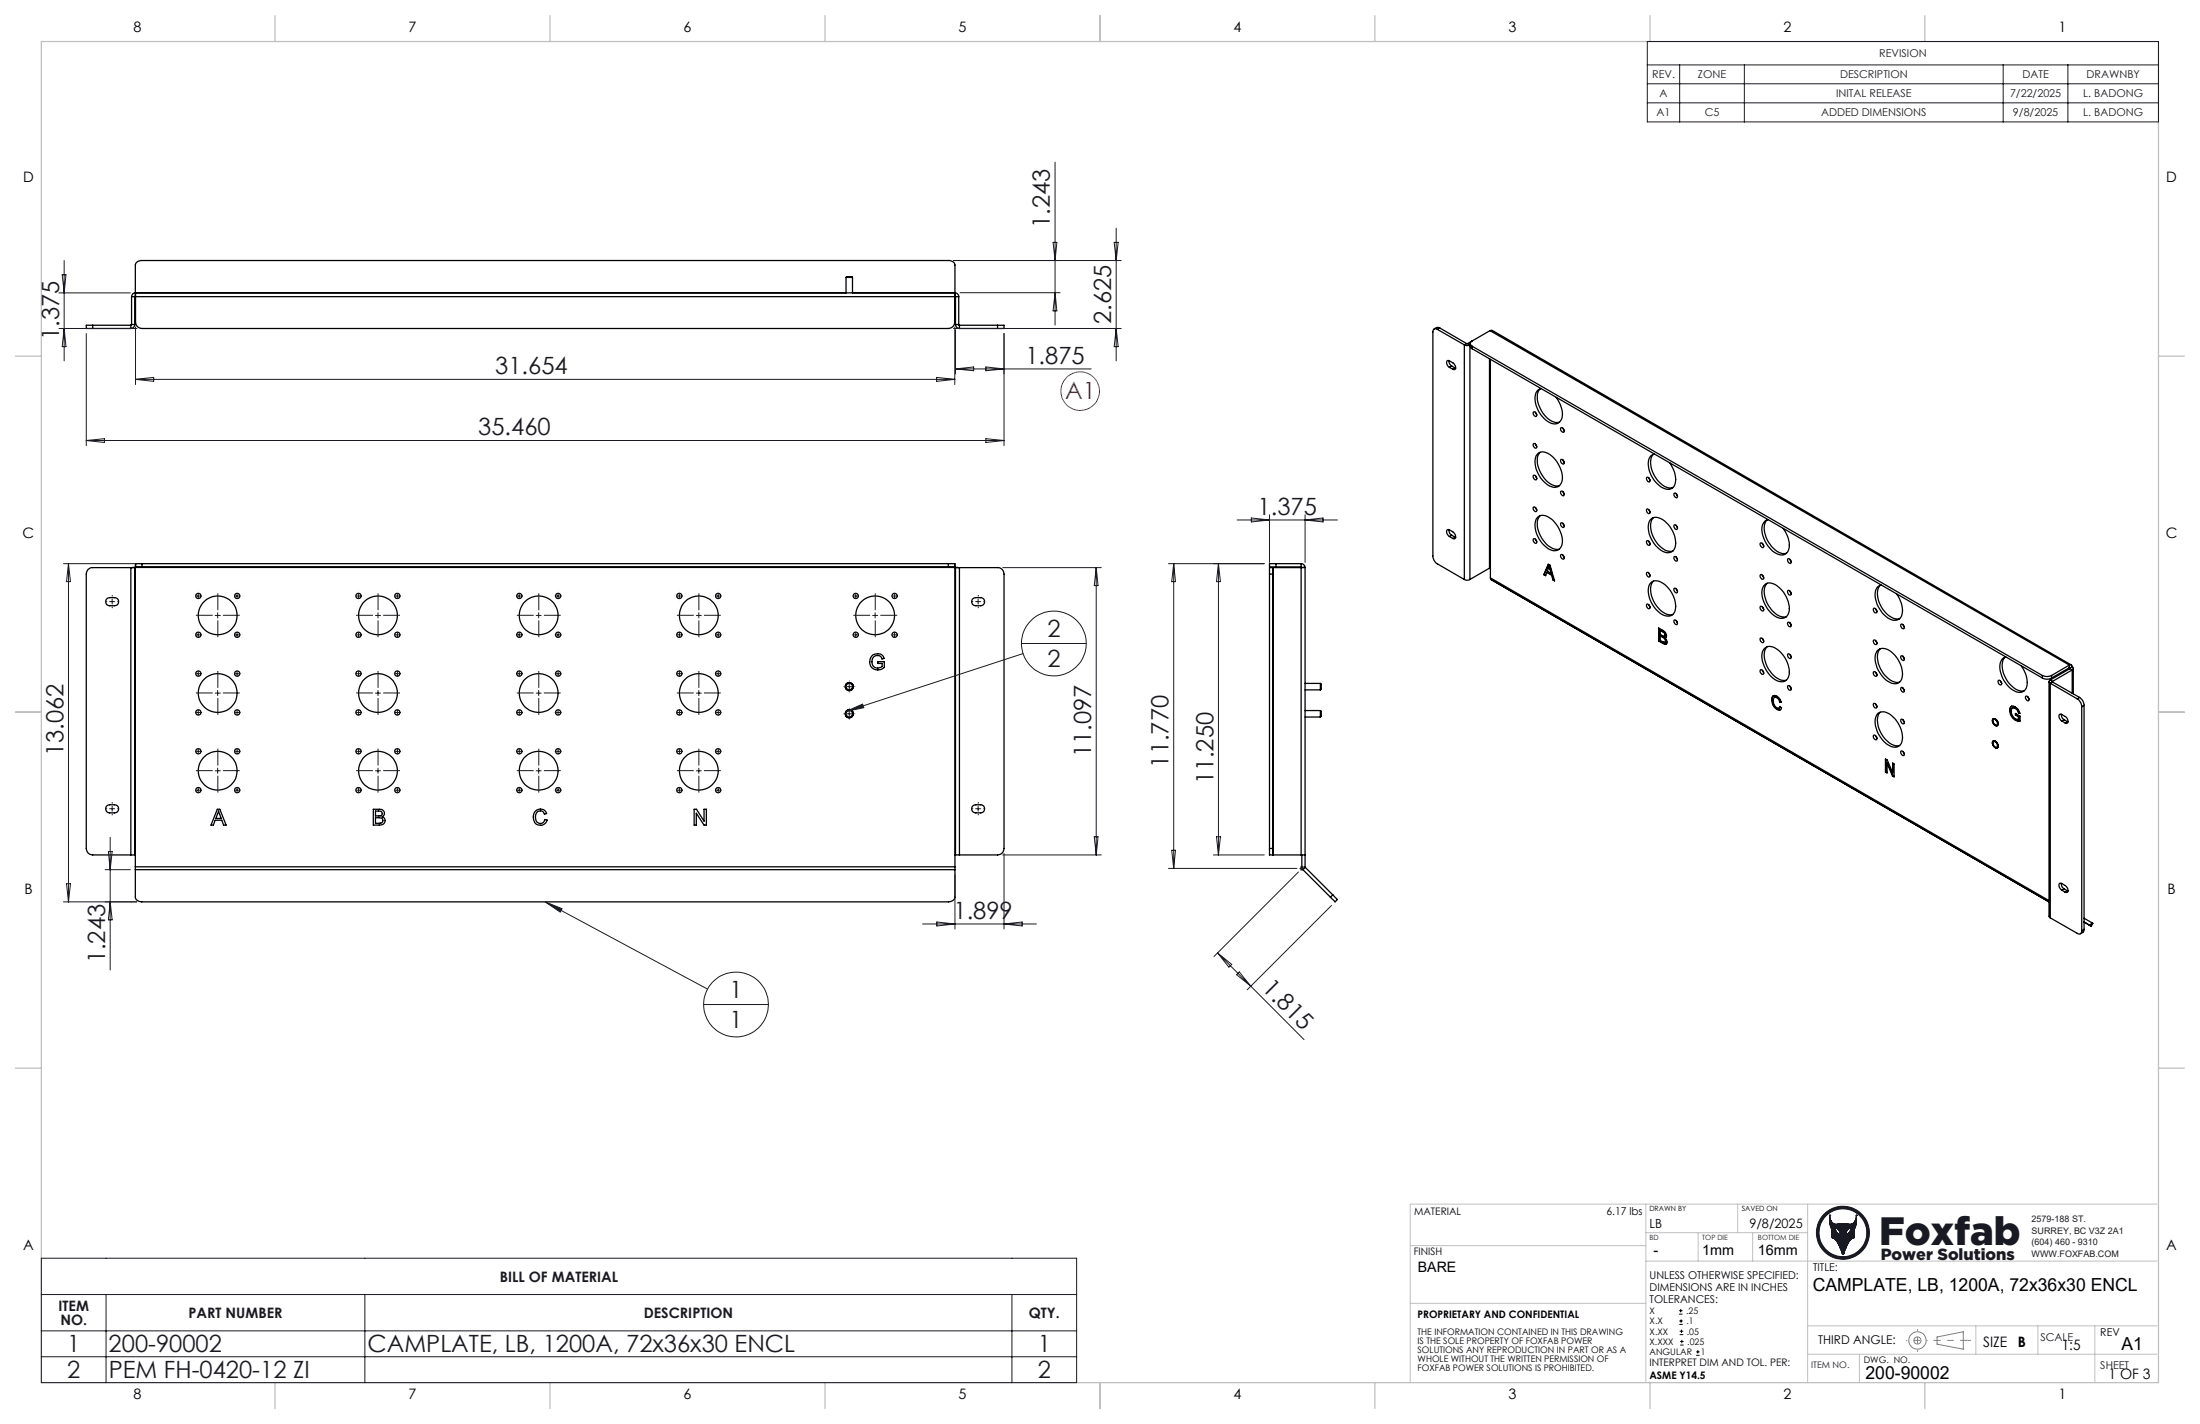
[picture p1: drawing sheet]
<svg xmlns="http://www.w3.org/2000/svg" width="432mm" height="279mm" viewBox="0 0 432 279" stroke-linecap="round" stroke-linejoin="round" font-family="sans-serif">
<g fill="none" stroke="#000" stroke-width=".25">
<path d="M25.8 58.2h.7M25.8 58.2v5.5M26.5 58.2l.1-.1v-6.1a1.14 1.14 0 0 1 1.2-.9h158.4a1.14 1.14 0 0 1 1.2 .9v6.1l.1 .1M26.5 58.2v5.5M26.6 57.5v.7M26.6 57.5a.72 .72 0 0 0-.8 .7M26.6 57.5h160.8M26.6 57.4h139.5M26.6 58.2v5a1.26 1.26 0 0 0 1.3 1.3h158.2a1.26 1.26 0 0 0 1.3-1.3v-5M26.6 58.2h160.8M166.1 54.4l.1-.1h1l.1 .1M166.1 54.4h1.2"/>
<path d="M166.1 54.4v3.1M167.3 54.4v3.1M167.3 57.4h20.1M187.4 57.5v.7M187.4 57.5a.72 .72 0 0 1 .8 .7M187.5 58.2v5.5M187.5 58.2h.7M188.2 58.2v5.5M18.2 63.8h-1.3v.7h1.3M18.2 64.5h7.5M18.2 63.8v.7M18.2 63.8h7.5"/>
<path d="M25.7 63.8v.7M25.8 63.7l-.1 .1M25.8 63.7h.7M26.5 63.7a.78 .78 0 0 1-.8 .8M187.5 63.7a.78 .78 0 0 0 .8 .8M187.5 63.7h.7M188.2 63.7l.1 .1M188.3 63.8v.7M188.3 64.5h7.5M188.3 63.8h7.5M195.8 63.8h1.3v.7h-1.3M195.8 63.8v.7"/>
<path d="M282.1 64.6a.53 .53 0 0 0-.6 0 .53 .53 0 0 0-.3 .5v44a1.91 1.91 0 0 0 .9 1.5l5.3 3.1M282.1 64.6l5.3 3.1M282.6 64.3l-.5-.1-.6 .4M282.6 64.3l-.5 .3M282.6 64.3l5.3 3.1M284.4 70.7l.2 .8 .3 .3M284.5 72.1a.84 .84 0 0 1-.3-1.4l.3 .1a1.66 1.66 0 0 1 1.2 1.3l-.1 .4h-.4M284.5 72.1l.7 .4M284.9 71.8l-.4 .3M284.9 71.8l.7 .4M285.6 72.2l-.4 .3M285.6 72.2h.1"/>
<path d="M287.4 67.7l.4 .1 .7-.1M287.4 67.7v46M287.9 67.4h.1M287.9 67.4l-.5 .3M288 67.4l.5 .3M288.5 67.7v46M288.6 67.4v.7l.4 .3M288.6 67.6l-.1 .1M289 66.9a.55 .55 0 0 0-.4 .5 .55 .55 0 0 0 .4 .5M289 67.9l111.9 64.6M289 67.9v.5M289 68.4l111.9 64.6"/>
<path d="M292.3 70.4v41.1M292.5 64.9l.3-.1 113.8 65.7M292.5 64.9l113.7 65.6M292.5 64.9l-4.5 2.5M292.5 70.5v42.9M302.3 76.3a3.4 3.4 0 0 0 0 3.9 4.3 4.3 0 0 0 3.3 2.7l.5-.1M302.5 76.2a1.83 1.83 0 0 0-1.2 2.4 5.4 5.4 0 0 0 3.6 4.5 1.6 1.6 0 0 0 1.8-1.9 6.2 6.2 0 0 0-1.3-3.2M300.9 80.9a.5 .5 0 0 1 .6 .2 .5 .5 0 0 1-.1 .6l-.4-.3zM300.9 87.1a.5 .5 0 0 1 .6 .2 .5 .5 0 0 1 0 .6l-.4-.1-.2-.3zM300.9 99.6a.5 .5 0 0 1 .6 .2 .5 .5 0 0 1-.1 .6l-.5-.5zM301 93.2a.54 .54 0 0 1 .5 .4 .54 .54 0 0 1-.1 .6l-.3-.2-.2-.3zM301.4 80.9l.2 .5"/>
<path d="M301.4 87.1l.2 .5M301.4 93.3l.2 .5M301.4 99.6l.2 .4M301.9 89a2.07 2.07 0 0 1 2.6 .4 5.7 5.7 0 0 1 2.1 5.1 1.66 1.66 0 0 1-2.8 .6 5.4 5.4 0 0 1-2.3-5.6zM302.3 88.7a3.5 3.5 0 0 0 0 3.9 4.3 4.3 0 0 0 3.3 2.8l.5-.1M306.3 96.4a.5 .5 0 0 1 .6 .3 .5 .5 0 0 1-.1 .6l-.4-.4zM306.3 84a.5 .5 0 0 1 .6 .2 .5 .5 0 0 1-.1 .6l-.4-.3zM306.4 90.1a.54 .54 0 0 1 .5 .3 .54 .54 0 0 1-.1 .7l-.4-.4-.1-.3zM306.7 84l.3 .5M306.7 90.2l.3 .5M306.7 96.4l.3 .5M323.2 93.7a.49 .49 0 0 1 .6 .3 .49 .49 0 0 1-.2 .6l-.3-.4z"/>
<path d="M323.3 99.9a.58 .58 0 0 1 .4 .9 .58 .58 0 0 1-.4-.9zM323.6 93.7l.2 .5M323.6 100l.2 .4M324.5 89.1a3.4 3.4 0 0 0 .1 3.9 4.4 4.4 0 0 0 3.3 2.7h.4M324.7 89.1a1.82 1.82 0 0 0-1.2 2.3 5.1 5.1 0 0 0 3.9 4.6 1.63 1.63 0 0 0 1.5-1.9 5.9 5.9 0 0 0-1.2-3.3M328.5 96.8a.5 .5 0 0 1 .6 .3 .5 .5 0 0 1-.1 .6l-.4-.3zM329 96.8l.2 .5M20.9 117.6l.4-.3h1.2a.79 .79 0 0 1 .8 .8 .79 .79 0 0 1-.8 .8h-1a.79 .79 0 0 1-.7-.5 .79 .79 0 0 1 .1-.8zM25.7 111.4h-7.5a1.21 1.21 0 0 0-1.3 1.2v53.9a1.26 1.26 0 0 0 1.3 1.2h7.5M25.7 111.4h.8M25.7 111.4v56.3M26.5 111.4v56.3"/>
<path d="M26.6 111.3l-.8 .1M26.6 111.3l-.1 .1M26.6 111.3h160.8M26.6 111.3v58.8M26.6 111.2h1.3M26.6 110.6h1.3M26.6 110.6v.7M26.6 111.2v.1M26.6 110.6v.6M27.9 110.6v.6M27.9 111.2h158.2M27.9 110.6h158.2"/>
<path d="M186.1 111.2h1.3M186.1 110.6h1.3M186.1 110.6v.6M187.4 110.6v.7M187.4 111.2v.1M187.4 110.6v.6M187.4 111.3l.8 .1M187.4 111.3l.1 .1M187.4 111.3v58.8M187.5 111.4h.8M187.5 111.4v56.3M188.3 111.4h7.5a1.21 1.21 0 0 1 1.3 1.2v53.9a1.26 1.26 0 0 1-1.3 1.2h-7.5"/>
<path d="M188.3 111.4v56.3M190.9 117.6l.4-.3h1.2a.79 .79 0 0 1 .8 .8 .79 .79 0 0 1-.8 .8h-1a.79 .79 0 0 1-.7-.5 .79 .79 0 0 1 .1-.8zM249.2 112.6h.6M249.2 112.6v53.9M249.8 111.4v1.2M249.8 111.4h-.6v1.2M249.8 111.4h.1M249.8 112.6v53.9M249.9 111.4h5.5M249.9 111.4v56.3M250.4 110.6h-1.2v.6h1.2M250.4 111.2h5"/>
<path d="M250.4 110.6h5M250.4 110.6v.6M255.4 111.2l.8 .1M255.4 110.6a.78 .78 0 0 1 .8 .7M255.4 110.6v.6M255.4 111.4v56.3M256.2 111.3l-.8 .1M256.2 111.3v58.9M284.4 103.9l.2 .8 .3 .3M284.5 105.3a.87 .87 0 0 1-.3-1.4l1 .5a.88 .88 0 0 1 .3 1.3h-.3M284.5 105.3l.7 .4M284.9 105l-.4 .3"/>
<path d="M284.9 105l.7 .4M285.6 105.4l-.4 .3M285.6 105.4h.1M287.4 113.7l.4 .1 .7-.1M292.3 111.5h.2M292.3 111.5l-3.8 2.2M292.5 113.4l.2 .3M292.5 113.4l109.7 63.3M292.7 113.7l5.4 3.1M292.7 113.7l109.5 63.3M301 105.7a.54 .54 0 0 1 .5 .3 .54 .54 0 0 1-.1 .6l-.3-.1-.2-.4zM301.4 105.8l.2 .4"/>
<path d="M301.7 101.6a1.72 1.72 0 0 1 2.4 0 5.7 5.7 0 0 1 2.5 5.3 1.66 1.66 0 0 1-2.8 .7 5.4 5.4 0 0 1-2.3-5.7zM302.3 101.2a3.5 3.5 0 0 0 0 3.9 4 4 0 0 0 3.7 2.7l.1-.1M303 112.7l.9-2 .3 .2 .9 3.1-.3-.2M303.1 112.7l.3 .2M303.1 112.7h-.1M303.6 112.3l.9 .6M303.6 112.3l-.2 .7-.4-.3M303.6 112.3h.1l1 .5M304 110.8l-.9 1.9M304.1 111.1h.1l.1 .6M304.1 111.1l.1 .6M304.1 111.1l-.4 1 .7 .4"/>
<path d="M304.2 111.7l.2 .8M304.3 111.7l.3 .7-.2 .1M304.3 111.7h-.1M304.5 112.9l.3 .9M304.7 112.8l.2 .9M304.7 112.8l-.2 .1M304.9 113.7l.2 .1M304.9 113.7l-.1 .1M306.4 102.6a.53 .53 0 0 1 .5 .3 .53 .53 0 0 1-.1 .6l-.4-.3-.1-.4zM306.4 108.8a.54 .54 0 0 1 .5 .3 .54 .54 0 0 1-.1 .6l-.4-.3-.1-.4zM306.7 102.7l.3 .4M306.7 108.9l.3 .5"/>
<path d="M323.3 106.1a.62 .62 0 0 1 .4 .9 .62 .62 0 0 1-.4-.9zM323.3 118.5a.58 .58 0 0 1 .4 .9 .58 .58 0 0 1-.4-.9zM323.3 112.3a.53 .53 0 0 1 .5 .3 .53 .53 0 0 1-.2 .6l-.3-.3-.2-.4zM323.6 106.2l.2 .4M323.6 112.4l.2 .5M323.6 118.6l.2 .5M324.1 101.8a2.24 2.24 0 0 1 3 .8 5 5 0 0 1 1.6 5 1.68 1.68 0 0 1-2.7 .4 5.4 5.4 0 0 1-2.3-5.7zM324.1 114.3a2.12 2.12 0 0 1 2.6 .4 5.3 5.3 0 0 1 2 5.4 1.68 1.68 0 0 1-2.7 .3 5.4 5.4 0 0 1-2.3-5.6zM324.5 101.6a3.5 3.5 0 0 0 .1 3.9 4.4 4.4 0 0 0 3.3 2.7l.4-.1M324.5 114a3.5 3.5 0 0 0 .1 3.9 4.4 4.4 0 0 0 3.3 2.8l.4-.1M328.5 103.1a.5 .5 0 0 1 .7 .1 .5 .5 0 0 1-.1 .7l-.3-.1zM328.5 115.5a.5 .5 0 0 1 .6 .2 .5 .5 0 0 1-.1 .6l-.5-.4z"/>
<path d="M328.5 109.3a.48 .48 0 0 1 .6 .2 .48 .48 0 0 1-.1 .6l-.2-.1zM329 103.1l.2 .4M329 109.3l.2 .4M329 115.5l.2 .5M345.5 106.6a.48 .48 0 0 1 .6 .2 .48 .48 0 0 1-.2 .7l-.4-.4zM345.5 119a.62 .62 0 0 1 .6 .9 .62 .62 0 0 1-.6-.9zM345.5 112.7a.52 .52 0 0 1 .6 .4 .52 .52 0 0 1-.2 .6l-.4-.4-.1-.3zM345.9 106.6l.2 .5M345.9 112.9l.2 .4M345.9 119.1l.2 .4M346.2 114.9a1.72 1.72 0 0 1 2.5 0 5.6 5.6 0 0 1 2.4 5.3 1.62 1.62 0 0 1-2.8 .7 5.8 5.8 0 0 1-2.4-5.4zM346.9 102a3 3 0 0 0-.3 3.4 4.8 4.8 0 0 0 3.6 3.2l.4-.1"/>
<path d="M346.9 114.4a3.1 3.1 0 0 0-.3 3.5 4.8 4.8 0 0 0 3.6 3.2l.4-.1M347 102a2.07 2.07 0 0 0-1.1 2.7 5.5 5.5 0 0 0 3.5 4.2 1.57 1.57 0 0 0 1.8-1.9 5.9 5.9 0 0 0-1.2-3.3M350.9 115.9a.6 .6 0 0 1 .6 .8 .58 .58 0 0 1-.6-.8zM350.9 109.6a.52 .52 0 0 1 .6 .4 .52 .52 0 0 1-.2 .6l-.4-.4-.1-.3zM351.3 109.7l.2 .5M351.3 116l.2 .4M367.8 119.3a.6 .6 0 0 1 .5 .9 .58 .58 0 0 1-.5-.9zM368.1 119.5l.3 .4M369 114.8a3.5 3.5 0 0 0 .1 3.9 4.4 4.4 0 0 0 3.3 2.8l.5-.1M369.2 114.8a2.05 2.05 0 0 0-1.1 2.8 5.3 5.3 0 0 0 3.5 4.1 1.57 1.57 0 0 0 1.8-1.9 5.9 5.9 0 0 0-1.2-3.3M171.1 128.8a1.47 1.47 0 0 1 2.4 .4l-.4 .1a1.06 1.06 0 0 0-1.4-.6 1.06 1.06 0 0 0-.5 1.4 1.17 1.17 0 0 0 1.9 .7v-.6h-.8v-.4h1.3v1.2a1.66 1.66 0 0 1-2.4 .1 1.66 1.66 0 0 1-.1-2.3zM256.2 139.4h3"/>
<path d="M256.2 135.4h3M256.2 134.1h3M259.2 139.4v1.3M259.2 139.4l.1 .2v.9l-.1 .2M259.2 134.1l.1 .1v1l-.1 .2M259.2 134.1v1.3M325.5 125.8l.9 .5M325.6 123.3v2.4M325.6 125.7l.9 .5M325.6 125.7l-.1 .1M325.9 123.7v.8l.7 .3h.1l.1-.2M325.9 124.8v.9l.8 .4 .2-.3"/>
<path d="M325.9 123.7l.5 .2M325.9 124.8l.1-.1 .5 .3M325.9 123.7l.4 .2M325.9 124.8l.5 .3M326.3 123.9l.3 .3 .2 .4M326.4 125.1l.3 .2 .2 .5M326.4 123.9l.3 .2 .2 .5M326.4 123.9h-.1M326.5 125l.3 .3 .2 .4M326.5 125l-.1 .1M326.5 126.2l.6 .1M326.5 126.2l-.1 .1"/>
<path d="M326.8 125.1l.3 .5 .1 .6-.3 .2-.5-.1M326.8 125.1l.3-.1-.1-.6a2.16 2.16 0 0 0-1.5-1.2v2.6M326.8 124.8h-.1M326.9 124.6l-.1 .2M326.9 124.6h-.1M327 125.7l-.3 .3M327 125.7l-.1 .1M327 125l-.2 .1M328.5 121.7a.48 .48 0 0 1 .6 .2 .48 .48 0 0 1-.1 .7l-.2-.2zM329 121.7l.2 .5M345.5 131.4a.6 .6 0 0 1 .6 .9 .58 .58 0 0 1-.6-.9zM345.5 125.2a.52 .52 0 0 1 .6 .3 .52 .52 0 0 1-.2 .6l-.4-.3-.1-.4z"/>
<path d="M345.9 125.3l.2 .4M345.9 131.5l.2 .4M346.2 127.4a1.72 1.72 0 0 1 2.5-.1 5.6 5.6 0 0 1 2.4 5.3 1.62 1.62 0 0 1-2.8 .7 5.8 5.8 0 0 1-2.4-5.3zM346.9 126.9a3 3 0 0 0-.3 3.4 4.7 4.7 0 0 0 3.6 3.2h.4M347.7 137.3a.64 .64 0 0 1 .3-.7 .64 .64 0 0 1 .8 0 1.77 1.77 0 0 1 .8 1.2l-.3-.1M347.7 137.3a2.2 2.2 0 0 0 1.1 1.9M347.8 137.2a2.31 2.31 0 0 0 1.1 1.9M347.8 137.2l-.1 .1M348.1 136.5l-.3 .7M348.3 136.8l.3-.1 .3 .1M348.8 136.9l-.5-.1a1.4 1.4 0 0 0 .8 2.2l.3-.4 .3 .3a.53 .53 0 0 1-.4 .4 .53 .53 0 0 1-.5-.1M348.8 136.9l.4 .4 .1 .4"/>
<path d="M348.9 139.1l.6 .1M348.9 136.8l.3 .3 .2 .6M348.9 136.8l-.1 .1M348.9 139.1l-.1 .1M349.4 137.7h.2M349.4 137.7h-.1M349.4 138.7l-.3 .3M350.9 128.3a.52 .52 0 0 1 .6 .3 .52 .52 0 0 1-.2 .6l-.4-.3-.1-.3zM350.9 122.1a.58 .58 0 0 1 .6 .9 .6 .6 0 0 1-.6-.9zM350.9 134.5a.62 .62 0 0 1 .6 .9 .62 .62 0 0 1-.6-.9zM351.3 122.2l.2 .4M351.3 128.4l.2 .4"/>
<path d="M351.3 134.6l.2 .4M367.8 131.8a.52 .52 0 0 1 .5 .3 .52 .52 0 0 1-.1 .6l-.4-.3-.1-.4zM367.8 125.6a.58 .58 0 0 1 .5 .9 .6 .6 0 0 1-.5-.9zM367.8 138a.62 .62 0 0 1 .5 .9 .62 .62 0 0 1-.5-.9zM368.1 125.7l.3 .4M368.1 131.9l.3 .4M368.1 138.1l.3 .4M368.6 127.5a2.27 2.27 0 0 1 3 .8 5.1 5.1 0 0 1 1.6 5.1 1.65 1.65 0 0 1-2.7 .3 5.6 5.6 0 0 1-2.4-5.4zM368.6 139.9a2.24 2.24 0 0 1 3 .8 5.1 5.1 0 0 1 1.6 5.1 1.65 1.65 0 0 1-2.7 .3 5.6 5.6 0 0 1-2.4-5.3zM369 127.3a3.5 3.5 0 0 0 .1 3.9 4.3 4.3 0 0 0 3.6 2.7l.2-.1M369 139.7a3.4 3.4 0 0 0 .1 3.9 4.4 4.4 0 0 0 3.3 2.7h.5M373.1 128.8a.5 .5 0 0 1 .6 .2 .5 .5 0 0 1-.1 .6l-.4-.3z"/>
<path d="M373.1 135a.5 .5 0 0 1 .6 .2 .5 .5 0 0 1 0 .6l-.4-.2-.2-.3zM373.1 122.6a.52 .52 0 0 1 .6 .1 .52 .52 0 0 1 0 .7l-.4-.2zM373.5 122.6l.3 .4M373.5 128.8l.3 .4M373.5 135l.3 .4M392.3 133.5a.53 .53 0 0 1 .5 .3 .53 .53 0 0 1-.2 .6l-.3-.3-.2-.4zM392.6 133.6l.3 .4M393.5 129a3.4 3.4 0 0 0 .1 3.9 4.6 4.6 0 0 0 3.3 2.7l.4-.1M393.7 128.9a2.12 2.12 0 0 0-1.1 2.8 5.4 5.4 0 0 0 3.5 4.1 1.57 1.57 0 0 0 1.8-1.9 5.9 5.9 0 0 0-1.2-3.3M394.4 139.4a.69 .69 0 0 1 .8-.9 1.92 1.92 0 0 1 1.3 1.5l-.3-.1M394.4 139.4a2.38 2.38 0 0 0 1.2 1.9M394.5 139.3a2.33 2.33 0 0 0 1.2 2"/>
<path d="M394.5 139.3l-.1 .1M394.9 138.5l-.3 .5-.1 .3M395 138.9l.2-.1 .4 .1M395.5 139a.5 .5 0 0 0-.6 0 .5 .5 0 0 0-.1 .6 1.44 1.44 0 0 0 1.4 1.5M395.5 139l.5 .4 .2 .5M395.6 138.9l.4 .3 .3 .6M395.6 138.9l-.1 .1M396.3 139.8l.1 .1M396.3 139.8l-.1 .1M397.5 136.7a.5 .5 0 0 1 .6 .2 .5 .5 0 0 1-.1 .6l-.5-.5zM398 136.7l.3 .4M400.9 132.5a2.02 2.02 0 0 0 1.8 0"/>
<path d="M400.9 133a1.76 1.76 0 0 0 1.8 0M400.9 132.5v.5M402.2 133.7v46.1l.2 .3M402.4 133.4a.33 .33 0 0 0-.2 .3 .33 .33 0 0 0 .2 .4M402.4 134.1v46M402.4 134.1l5.3 3M402.4 133.4l.4 .3M402.7 132.5v.5M402.8 133.7v.1M402.8 133.8l-.4 .3M402.8 133.8l5.4 3M406.2 130.5h.3l.2 .3"/>
<path d="M406.2 131l.1 .1M406.2 130.5l-3.5 2M406.2 130.5v.5M406.2 131l-3.5 2M406.3 131.1v.1M406.3 131.2l-3.9 2.2M406.3 131.2l.4 .2M406.7 130.8l.2 .3-.2 .3M406.7 131.4l-3.9 2.3M406.7 130.8l-.4 .3M406.7 131.4v4.6M406.9 131.1v5"/>
<path d="M407.7 137.1a1.91 1.91 0 0 1 .9 1.6M408.2 136.8a1.91 1.91 0 0 1 .8 1.6M408.2 136.8l-.5 .3M408.6 138.7v43.9M409 138.4l-.4 .3M409 138.4v44M20.9 158.2l.4-.3h1.2a.79 .79 0 0 1 .8 .8 .79 .79 0 0 1-.8 .8h-1a.79 .79 0 0 1-.7-.4 .79 .79 0 0 1 .1-.9zM42.7 158.8h.4l1.3 3.1h-.5l-.4-1h-1.3l-.3 1h-.5zM42.9 159.1l.5 1.5h-1zM73.3 158.8h1.1a.8 .8 0 0 1 1 .5 .8 .8 0 0 1-.4 1 .86 .86 0 0 1 .6 1.1 .86 .86 0 0 1-1.2 .5h-1.1zM73.7 159.1h.6a.51 .51 0 0 1 .7 .5 .51 .51 0 0 1-.6 .5h-.7zM105 159.2a1.33 1.33 0 0 1 2.3 .4l-.4 .1a.93 .93 0 0 0-1.2-.6 .93 .93 0 0 0-.6 1.2 .95 .95 0 0 0 .6 1.2 .95 .95 0 0 0 1.2-.7l.5 .1a1.43 1.43 0 0 1-1.9 .9 1.43 1.43 0 0 1-.8-1.9z"/>
<path d="M136.2 158.8h.5l1.5 2.3v-2.3h.4v3.1h-.4l-1.5-2.3v2.3h-.5zM190.9 158.2l.4-.3h1.2a.79 .79 0 0 1 .8 .8 .79 .79 0 0 1-.8 .8h-1a.79 .79 0 0 1-.7-.4 .79 .79 0 0 1 .1-.9zM256.2 140.7h3M367.8 144.3a.52 .52 0 0 1 .5 .3 .52 .52 0 0 1-.1 .6l-.4-.3-.1-.4zM368.1 144.3l.3 .5M370.1 151.5v-2.6l.3 .2 1.1 2.5M370.2 149v2.4M370.2 151.4l.2 .1M370.2 151.4l-.1 .1M370.4 149.8l1 2.5M370.4 149.8v1.9l-.3-.2M370.4 149.8l.1-.1 1 2.5"/>
<path d="M371.5 151.6v-1.9l.3 .2v2.5l-.4-.1M371.5 152.2l.3 .1M371.5 152.2l-.1 .1M371.6 149.8v1.8h-.1M373.1 141.2a.52 .52 0 0 1 .6 .2 .52 .52 0 0 1 0 .6l-.4-.1zM373.1 147.4a.53 .53 0 0 1 .6 .2 .53 .53 0 0 1 0 .6l-.5-.2zM373.5 141.2l.3 .5M373.5 147.5l.3 .4M391.1 141.1a.71 .71 0 0 1 1 .7 .45 .45 0 0 1-.2 .6 .45 .45 0 0 1-.6-.3l-.2-.6zM391.1 146.1h.1M391.1 141.7v.1M391.2 145.4a.86 .86 0 0 1 .8 .4 .86 .86 0 0 1 0 1 .93 .93 0 0 1-.8-1.4z"/>
<path d="M391.2 145.4a.92 .92 0 0 1 .8 1.4 .95 .95 0 0 1-.8-1.4zM391.2 141a.88 .88 0 0 1 .8 1.4 .91 .91 0 0 1-.8-1.4zM391.2 145.4a.92 .92 0 0 1 .8 1.4M391.2 141a.88 .88 0 0 1 .8 1.4M391.3 141.2a.71 .71 0 0 1 .6 1 .71 .71 0 0 1-.6-1zM391.3 145.5a.71 .71 0 0 1 .6 1.1 .71 .71 0 0 1-.6-1.1zM395.6 140.3v-.3l.9 .5v1h-.4l-.5-.2M395.6 140.3l.6 .3M395.7 141.3l.8 .1M395.7 140.1v.1M395.7 140.2l.6 .4M395.7 140.2l-.1 .1"/>
<path d="M395.7 141.3h-.1M396.2 140.6v.5M396.3 140.6l-.1 .5M396.3 140.6h-.1M404.6 140.1l.2 .8 .3 .3M404.7 141.5a.84 .84 0 0 1-.3-1.4l.3 .1a1.56 1.56 0 0 1 1.2 1.3 .34 .34 0 0 1-.2 .4 .34 .34 0 0 1-.4 0M404.7 141.5l.6 .4M405.1 141.2l-.4 .3M405.1 141.2l.7 .4M405.8 141.6l-.5 .3M405.8 141.6h.1M25.7 167.7h.8"/>
<path d="M26.5 167.7h.1M26.6 170.1v.5M26.6 170.6v5.4a1.2 1.2 0 0 0 1.2 1h158.4a1.2 1.2 0 0 0 1.2-1v-5.4M26.6 170.1h160.8M26.6 170.6h160.8M73.7 160.4h.7a.57 .57 0 0 1 .7 .6 .57 .57 0 0 1-.7 .5h-.7zM187.4 167.7h.1M187.4 170.1v.5M187.5 167.7h.8M249.2 166.5v1.2h.6M249.2 166.5h.6M249.8 166.5v1.2"/>
<path d="M249.8 167.7h.1M249.9 167.7h5.5M255.4 167.7h.8M255.5 167.7v2.6l.2 .3M255.7 170.6l5.4 5.4M256.2 170.2l-.5 .4M256.2 170.2l5.4 5.4M261.6 175.6l.9 .9-.5 .5-.9-1M261.6 175.6l-.5 .4M404.6 173.3l.2 .8 .3 .3M404.7 174.7a.88 .88 0 0 1-.3-1.4l.9 .4a.88 .88 0 0 1 .4 1.4l-.4-.1M404.7 174.7l.6 .3"/>
<path d="M405.1 174.4l-.4 .3M405.1 174.4l.7 .4M405.8 174.8l-.5 .2M405.8 174.8h.1M402.4 180.1l5.3 3a.53 .53 0 0 0 .6 .1 .53 .53 0 0 0 .3-.6M409 182.4l-.1 .4-.6 .4M409 180.9l1.5 .8zM409 182.4l-.4 .2M409 180.2l1.6 .8M410.6 181l.2 .2-.3 .5M410.6 181l-.4 .6"/>
<circle cx="38.9" cy="116.9" r=".52"/>
<circle cx="46.5" cy="116.9" r=".52"/>
<circle cx="70.4" cy="116.9" r=".52"/>
<circle cx="78" cy="116.9" r=".52"/>
<circle cx="101.9" cy="116.9" r=".52"/>
<circle cx="109.5" cy="116.9" r=".52"/>
<circle cx="133.3" cy="116.9" r=".52"/>
<circle cx="140.9" cy="116.9" r=".52"/>
<circle cx="168" cy="116.9" r=".52"/>
<circle cx="175.6" cy="116.9" r=".52"/>
<circle cx="38.9" cy="139.8" r=".52"/>
<circle cx="38.9" cy="132.2" r=".52"/>
<circle cx="38.9" cy="124.6" r=".52"/>
<circle cx="42.7" cy="136" r="3.8"/>
<circle cx="42.7" cy="120.8" r="3.8"/>
<circle cx="46.5" cy="132.2" r=".52"/>
<circle cx="46.5" cy="139.8" r=".52"/>
<circle cx="46.5" cy="124.6" r=".52"/>
<circle cx="70.4" cy="139.8" r=".52"/>
<circle cx="70.4" cy="132.2" r=".52"/>
<circle cx="70.4" cy="124.6" r=".52"/>
<circle cx="74.2" cy="136" r="3.8"/>
<circle cx="74.2" cy="120.7" r="3.8"/>
<circle cx="78" cy="139.8" r=".52"/>
<circle cx="78" cy="132.2" r=".52"/>
<circle cx="78" cy="124.6" r=".52"/>
<circle cx="101.9" cy="139.8" r=".52"/>
<circle cx="101.9" cy="132.2" r=".52"/>
<circle cx="101.9" cy="124.5" r=".52"/>
<circle cx="105.7" cy="136" r="3.8"/>
<circle cx="105.7" cy="120.7" r="3.8"/>
<circle cx="109.5" cy="139.8" r=".52"/>
<circle cx="109.5" cy="132.2" r=".52"/>
<circle cx="109.5" cy="124.5" r=".52"/>
<circle cx="133.3" cy="139.8" r=".52"/>
<circle cx="133.3" cy="132.2" r=".52"/>
<circle cx="133.3" cy="124.6" r=".52"/>
<circle cx="137.2" cy="136" r="3.8"/>
<circle cx="137.2" cy="120.8" r="3.8"/>
<circle cx="140.9" cy="139.8" r=".52"/>
<circle cx="140.9" cy="132.2" r=".52"/>
<circle cx="140.9" cy="124.6" r=".52"/>
<circle cx="166.7" cy="134.7" r=".78"/>
<circle cx="166.7" cy="134.7" r=".79"/>
<circle cx="166.7" cy="134.7" r=".63"/>
<circle cx="168" cy="124.5" r=".52"/>
<circle cx="171.8" cy="120.7" r="3.8"/>
<circle cx="175.6" cy="124.5" r=".52"/>
<circle cx="38.9" cy="147.4" r=".52"/>
<circle cx="38.9" cy="155" r=".52"/>
<circle cx="42.7" cy="151.2" r="3.8"/>
<circle cx="46.5" cy="147.4" r=".52"/>
<circle cx="46.5" cy="155" r=".52"/>
<circle cx="70.4" cy="147.4" r=".52"/>
<circle cx="70.4" cy="155" r=".52"/>
<circle cx="74.2" cy="151.2" r="3.8"/>
<circle cx="78" cy="147.4" r=".52"/>
<circle cx="78" cy="155" r=".52"/>
<circle cx="101.9" cy="147.4" r=".52"/>
<circle cx="101.9" cy="155" r=".52"/>
<circle cx="105.7" cy="151.2" r="3.8"/>
<circle cx="109.5" cy="147.4" r=".52"/>
<circle cx="109.5" cy="155" r=".52"/>
<circle cx="133.3" cy="147.4" r=".52"/>
<circle cx="133.3" cy="155" r=".52"/>
<circle cx="137.2" cy="151.2" r="3.8"/>
<circle cx="140.9" cy="147.4" r=".52"/>
<circle cx="140.9" cy="155" r=".52"/>
<circle cx="166.7" cy="140.1" r=".78"/>
<circle cx="166.7" cy="140.1" r=".79"/>
<circle cx="166.7" cy="140" r=".63"/>
</g>
<g fill="none" stroke="#191924" stroke-width=".2">
<path d="M359.1 238.4h.1M359.1 238.4a1.5 1.5 0 0 0 1.4 1.8l1.7-.1a1.36 1.36 0 0 0 1.9-.5l.2-1.2M359.1 238.4a4.4 4.4 0 0 0 .3 2.5l.2 .3v1.6M364.3 238.4h.1M364.3 238.4a4.4 4.4 0 0 1-.2 2.5l-.2 .3v1.7l-.5 .2a6.9 6.9 0 0 0-1.5 2.9M359.6 242.8v.1M359.6 242.9l.5 .2a7.5 7.5 0 0 1 1.5 2.9M360.2 240.9a1.41 1.41 0 0 1 1 1.4 1.43 1.43 0 0 1-1-1.4zM361.6 246l.2 .1M361.6 246h.1M361.7 246.1h.1M361.7 240.1v6"/>
<path d="M361.8 246.1h.1M361.9 246l-.1 .1M361.9 246h.1M362.7 241.2l.6-.3-.1 .5a1.47 1.47 0 0 1-.9 .9l.1-.7z"/>
<circle cx="361.7" cy="241.9" r="5.2"/>
<circle cx="361.7" cy="241.9" r="4.7"/>
</g>
<circle cx="361.7" cy="241.9" r="5" fill="none" stroke="#191924" stroke-width=".5"/>
<g fill="none" stroke="#808080" stroke-width=".2">
<path d="M380.2 262.3l5.1-1v3.4l-5.1-1z"/>
<circle cx="376.3" cy="263" r=".7"/>
<circle cx="376.4" cy="263" r="1.69"/>
</g>
<path d="M386.2 263h-6.7" fill="none" stroke="#808080" stroke-width=".2" stroke-dasharray="15.2 1.3 1.3 1.3" stroke-dashoffset="13.8" stroke-linecap="butt"/>
<path d="M376.4 260.8v4.4" fill="none" stroke="#808080" stroke-width=".2" stroke-dasharray="15.2 1.3 1.3 1.3" stroke-dashoffset="14.9" stroke-linecap="butt"/>
<path d="M386.2 263h.6" fill="none" stroke="#808080" stroke-width=".2" stroke-dasharray="15.2 1.3 1.3 1.3" stroke-linecap="butt"/>
<path d="M378.3 263h-4.2" fill="none" stroke="#808080" stroke-width=".2" stroke-dasharray="15.2 1.3 1.3 1.3" stroke-dashoffset="15" stroke-linecap="butt"/>
<g fill="none" stroke="#c0c0c0" stroke-width=".2">
<path d="M323 236.3v34.8M341.1 236.3v5.6M354.8 236.3v35M423.4 236.3h-146.6v35M276.8 244.4h46.2M276.8 255.7h46.2M323 247.4h100.4M323 241.9h31.8M333.3 241.9v5.5M344 241.9v5.5M354.8 265.7h68.6M354.8 260.1h68.6"/>
<path d="M364.9 265.7v5.6M387.8 260.1v5.6M400 260.1v5.6M411.2 260.1v11.2"/>
</g>
<g fill="none" stroke="#c0c0c0" stroke-width=".25">
<path d="M8.1 8.1h415.6v263.2h-415.6zM54 3.1v5M108 3.1v5M161.9 3.1v5M215.9 3.1v5M269.8 3.1v5M323.8 3.1v5M377.8 3.1v5M3 69.9h5.1M423.7 69.9h5M3 139.7h5.1M423.7 139.7h5"/>
<path d="M3 209.6h5.1M423.7 209.6h5M54 271.3v5.1M108 271.3v5.1M161.9 271.3v5.1M215.9 271.3v5.1M269.8 271.3v5.1M323.8 271.3v5.1M377.8 271.3v5.1"/>
</g>
<path d="M362.7 241.2l.6-.3a1.45 1.45 0 0 1-1 1.4l.1-.7zM359.1 238.4v1.1l.2 1.1 .3 .6v1.7a1.08 1.08 0 0 1 .9 .6l1.1 2.6 .3-.1a6.8 6.8 0 0 1 1.6-3l.4-.1v-1.7l.4-1v-1.8a1.51 1.51 0 0 1-.5 1.5 1.51 1.51 0 0 1-1.6 .2h-.9a1.41 1.41 0 0 1-2-.7zM360.2 240.9a1.41 1.41 0 0 1 1 1.4 1.45 1.45 0 0 1-1-1.4zM357 241.9a4.7 4.7 0 0 0 9.4 0 4.7 4.7 0 0 0-9.4 0zM356.5 241.9a5.2 5.2 0 0 1 10.4 0 5.2 5.2 0 0 1-10.4 0z" fill-rule="evenodd" fill="#191924"/>
<g fill="none" stroke="#000" stroke-width=".2">
<path d="M329.6 257.8h.6M329.6 257.2h.6M329.6 259.9h.7M329.6 259.2h.7M329.9 256.8v.7M330 258.9v.6M329.7 261.9h.7M329.7 261.2h.7M329.8 263.9h.6M329.8 263.2h.6M330 260.9v.6M330.1 262.9v.7"/>
<path d="M332.9 265.9h.7M332.9 265.3h.7M333.2 264.9v.7"/>
</g>
<circle cx="212" cy="76.7" r="3.8" fill="none" stroke="#f00" stroke-width=".2"/>
<g fill="none" stroke="#191924" stroke-width=".2">
<path d="M323.3 8.1h100.4v15.8h-100.4zM323.3 12.7h100.4M323.3 16.4h100.4M329.7 12.7v11.2M342.4 12.7v11.2M393.2 12.7v11.2M405.9 12.7v11.2M207.1 31.8v32M323.3 20.2h100.4M11.6 57.5h14M12.2 53.9h.7l-.3 3.6zM12.6 51.1v19.7"/>
<path d="M187.1 51.1h33M188.4 57.4h19.7M206.7 47.6h.7l-.3 3.5zM207.1 57.4l.3 3.6h-.7zM218.7 47.6h.8l-.4 3.5zM219.1 44.8v26M11.6 64.5h15.3M12.6 64.5l.3 3.5h-.7zM16.9 65.4v22.1M26.6 64.2v11.3M26.6 74.4h160.8M26.6 74.4l3.6-.4v.8z"/>
<path d="M183.8 74l3.6 .4-3.6 .4zM187.1 64.5h33M187.4 64.2v11.3M187.5 64.7v8.7M187.5 72.4h26.7M187.5 72.4l3.6-.4v.7zM193.5 72l3.6 .4-3.6 .3zM197.1 65.4v22.1M219.1 64.5l.4 3.5h-.8zM16.9 86.4h180.2M16.9 86.4l3.6-.3v.7zM193.5 86.1l3.6 .3-3.6 .4z"/>
<path d="M12.5 110.6h14.4M13.4 110.6v66.4M13.4 110.6l.4 3.5h-.7zM21.5 118h1M22 117.5v1M38.4 116.9h1M38.9 116.4v1M46 116.9h1.1M46.5 116.4v1M69.9 116.9h1M70.4 116.4v1M77.5 116.9h1"/>
<path d="M78 116.4v1M101.4 116.9h1M101.9 116.4v1M109 116.9h1M109.5 116.4v1M132.9 116.9h.9M133.3 116.4v1M140.5 116.9h1M141 116.4v1M167.5 116.9h1M168 116.4v1M175.1 116.9h1"/>
<path d="M175.6 116.4v1M191.5 118h1M192 117.5v1M196.8 111.4h19.3M215.2 111.4v56.3M215.2 111.4l.3 3.5h-.7zM229.3 110.6h18.8M230.4 110.6l.3 3.5h-.7zM230.4 110.6v59.8M239.1 110.6l.4 3.5h-.7zM239.1 110.6v57.1M242.8 102h19.7"/>
<path d="M245.6 101.6l3.6 .4-3.6 .4zM249.2 101v9.3M256.2 101v9.3M256.2 102l3.5-.4v.8zM38.4 124.6h1M38.4 132.2h1M38.4 139.8h1M38.9 124v1.1M38.9 131.7v1M38.9 139.3v1M42.2 120.8h1.1M42.2 136h1.1"/>
<path d="M42.7 120.2v1M42.7 135.5v1M46 124.6h1.1M46 132.2h1.1M46 139.8h1.1M46.5 124v1.1M46.5 131.7v1M46.5 139.3v1M69.9 124.6h1M69.9 132.2h1M69.9 139.8h1M70.4 124v1.1"/>
<path d="M70.4 131.7v1M70.4 139.3v1M73.7 120.8h1M73.7 136h1M74.2 120.2v1M74.2 135.5v1M77.5 124.6h1M77.5 132.2h1M77.5 139.8h1M78 124v1.1M78 131.7v1M78 139.3v1"/>
<path d="M101.4 124.6h1M101.4 132.2h1M101.4 139.8h1M101.9 124v1.1M101.9 131.7v1M101.9 139.3v1M105.2 120.8h1M105.2 136h1M105.7 120.2v1M105.7 135.5v1M109 124.6h1M109 132.2h1"/>
<path d="M109 139.8h1M109.5 124v1.1M109.5 131.7v1M109.5 139.3v1M132.9 124.6h.9M132.9 132.2h.9M132.9 139.8h.9M133.3 124v1.1M133.3 131.7v1M133.3 139.3v1M136.7 120.8h1M136.7 136h1"/>
<path d="M137.2 120.2v1M137.2 135.5v1M140.5 124.6h1M140.5 132.2h1M140.5 139.8h1M141 124v1.1M141 131.7v1M141 139.3v1M166.1 139.6l3.2-1.5 .2 .8zM166.2 134.7h1M166.7 134.2v1M166.7 139.6v.9"/>
<path d="M167.5 124.6h1M168 124v1.1M171.3 120.8h1M171.8 120.2v1M175.1 124.6h1M175.6 124v1.1M200.5 126.3h12.7M200.8 128.2l-34.7 11.4M21.5 158.7h1M22 158.2v1M38.4 147.4h1M38.4 155h1"/>
<path d="M38.9 146.9v1M38.9 154.5v1M42.2 151.2h1.1M42.7 150.7v1M46 147.4h1.1M46 155h1.1M46.5 146.9v1M46.5 154.5v1M69.9 147.4h1M69.9 155h1M70.4 146.9v1M70.4 154.5v1"/>
<path d="M73.7 151.2h1M74.2 150.7v1M77.5 147.4h1M77.5 155h1M78 146.9v1M78 154.5v1M101.4 147.4h1M101.4 155h1M101.9 146.9v1M101.9 154.5v1M105.2 151.2h1M105.7 150.7v1"/>
<path d="M109 147.4h1M109 155h1M109.5 146.9v1M109.5 154.5v1M132.9 147.4h.9M132.9 155h.9M133.3 146.9v1M133.3 154.5v1M136.7 151.2h1M137.2 150.7v1M140.5 147.4h1M140.5 155h1"/>
<path d="M141 146.9v1M141 154.5v1M166.2 140.1h1M191.5 158.7h1M192 158.2v1M12.5 177h14.3M13.1 173.4h.7l-.4 3.6zM20.6 170.6h5M21.3 167.1h.7l-.4 3.5zM21.6 164.3v26M21.6 177l.4 3.5h-.7zM107 177l3.3 1.3-.3 .7z"/>
<path d="M107 177l31.9 17.1M187.4 171.6v10.7M196.8 167.7h19.3M197.1 167.5v14.8M214.8 164.2h.7l-.3 3.5zM229.3 170.4h25.3M230 166.8h.7l-.3 3.6zM238.2 167.7h9.9M238.8 164.2h.7l-.4 3.5zM254.8 171.1l-16.5 16.6M255.1 170.4h.9M255.2 170l.7 .7"/>
<path d="M255.6 169.9v1M255.9 170l-.7 .7M261.3 177.7l-16.5 16.5M138.1 197.1h12.7M181.1 181.3h22.3M183.9 180.9l3.5 .4-3.5 .4zM197.1 181.3l3.5-.4v.8zM239 187l6.5 6.5M239 187l2.8 2.2-.6 .6zM242.7 191.2l.5-.5 2.3 2.8zM245.5 193.5l10.4 10.5M8.1 246.9h203.2v24.4h-203.2z"/>
<path d="M8.1 254h203.2M20.8 254v17.3M71.6 254v17.3M198.6 254v17.3M8.1 261.1h203.2M8.1 266.2h203.2"/>
<circle cx="206.8" cy="126.3" r="6.4"/>
<circle cx="144.5" cy="197.1" r="6.4"/>
</g>
<g fill="none" stroke="#191924" stroke-width=".2" stroke-dasharray="15.2 1.3 1.3 1.3" stroke-linecap="butt">
<path d="M21 118h-.3M22 119v.3M22 117v-.3M23 118h.3M39.9 116.9h.1M42.8 119.7v-3.3M45.6 116.9h-.1M74.2 119.7v-3.3M102.9 116.9h.1M105.7 119.7v-3.3M108.6 116.9h-.1M132.4 116.9h-.1"/>
<path d="M137.2 119.7v-3.3M171.8 119.7v-3.3M191 118h-.3M192 119v.3M192 117v-.3M193 118h.3M38.9 131.2v-.1M38.9 125.5v.1M39.9 132.2h.1M39.9 124.5h.1M39.9 139.8h.1M41.8 120.7h-3.4"/>
<path d="M41.8 136h-3.4M42.8 121.7v3.3M42.8 135v-3.3M42.8 137v3.3M43.8 120.7h3.3M43.8 136h3.3M45.6 124.5h-.1M45.6 139.8h-.1M45.6 132.2h-.1M46.6 125.5v.1M46.6 131.2v-.1M70.4 131.2v-.1"/>
<path d="M70.4 125.5v.1M73.2 120.7h-3.3M73.2 136h-3.3M74.2 121.7v3.3M74.2 135v-3.3M74.2 137v3.3M75.2 120.7h3.3M75.2 136h3.3M78 125.5v.1M78 131.2v-.1M101.9 131.2v-.1M101.9 125.5v.1"/>
<path d="M102.9 132.2h.1M102.9 124.5h.1M102.9 139.8h.1M104.7 120.7h-3.3M104.7 136h-3.3M105.7 121.7v3.3M105.7 135v-3.3M105.7 137v3.3M106.7 120.7h3.4M106.7 136h3.4M108.6 124.5h-.1M108.6 139.8h-.1"/>
<path d="M108.6 132.2h-.1M109.6 125.5v.1M109.6 131.2v-.1M132.4 132.2h-.1M132.4 124.5h-.1M132.4 139.8h-.1M133.4 131.2v-.1M133.4 125.5v.1M136.2 120.7h-3.3M136.2 136h-3.3M137.2 121.7v3.3M137.2 135v-3.3"/>
<path d="M137.2 137v3.3M138.2 120.7h3.3M138.2 136h3.3M141 125.5v.1M141 131.2v-.1M165.7 134.7h-.1M166.7 133.7v-.1M166.7 135.7v.1M166.7 139v-.1M167.7 134.7h.1M168 125.5v.1M170.8 120.7h-3.3"/>
<path d="M171.8 121.7v3.3M172.8 120.7h3.3M175.6 125.5v.1M21 158.7h-.3M22 159.7v.3M22 157.7v-.3M23 158.7h.3M39.9 147.4h.1M39.9 155h.1M41.8 151.2h-3.4M42.8 150.2v-3.3M42.8 152.2v3.3"/>
<path d="M43.8 151.2h3.3M45.6 155h-.1M45.6 147.4h-.1M73.2 151.2h-3.3M74.2 150.2v-3.3M74.2 152.2v3.3M75.2 151.2h3.3M102.9 147.4h.1M102.9 155h.1M104.7 151.2h-3.3M105.7 150.2v-3.3M105.7 152.2v3.3"/>
<path d="M106.7 151.2h3.4M108.6 155h-.1M108.6 147.4h-.1M132.4 147.4h-.1M132.4 155h-.1M136.2 151.2h-3.3M137.2 150.2v-3.3M137.2 152.2v3.3M138.2 151.2h3.3M165.7 140h-.1M166.7 141v.2M167.7 140h.1"/>
<path d="M191 158.7h-.3M192 159.7v.3M192 157.7v-.3M193 158.7h.3"/>
</g>
<path d="M166.1 139.6l3.2-1.5 .2 .8zM107 177l3.3 1.3-.3 .7z" fill="#191924"/>
<text font-size="7.8" fill="#191924" x="368.8" y="244.2">Foxfab</text>
<g font-size="4.7" fill="#191924">
<text x="206.1" y="44.7" transform="rotate(-90 206.1 44.7)">1.243</text>
<text x="218.1" y="63.6" transform="rotate(-90 218.1 63.6)">2.625</text>
<text x="11.6" y="66.7" transform="rotate(-90 11.6 66.7)">1.375</text>
<text x="201.3" y="71.3">1.875</text>
<text x="97.2" y="73.4">31.654</text>
<text x="93.9" y="85.4">35.460</text>
<text x="246.8" y="101">1.375</text>
<text x="205.6" y="125">2</text>
<text x="205.6" y="130.9">2</text>
<text x="12.4" y="148.3" transform="rotate(-90 12.4 148.3)">13.062</text>
<text x="214.1" y="148.6" transform="rotate(-90 214.1 148.6)">11.097</text>
<text x="229.4" y="150.6" transform="rotate(-90 229.4 150.6)">11.770</text>
<text x="238.2" y="153.9" transform="rotate(-90 238.2 153.9)">11.250</text>
<text x="187.1" y="180.3">1.899</text>
<text x="20.6" y="189" transform="rotate(-90 20.6 189)">1.243</text>
<text x="143.2" y="195.8">1</text>
<text x="247.5" y="194.1" transform="rotate(45 247.5 194.1)">1.815</text>
<text x="143.2" y="201.7">1</text>
<text x="13.2" y="265.3">1</text>
<text x="21.3" y="265.3">200-90002</text>
<text x="72.1" y="265.3">CAMPLATE, LB, 1200A, 72x36x30 ENCL</text>
<text x="203.7" y="265.3">1</text>
<text x="13.2" y="270.4">2</text>
<text x="21.3" y="270.4">PEM FH-0420-12 ZI</text>
<text x="203.7" y="270.4">2</text>
</g>
<text font-size="4.7" fill="#f00" x="209" y="78.4">A1</text>
<g font-size="3.5">
<text x="355.8" y="253.4">CAMPLATE, LB, 1200A, 72x36x30 ENCL</text>
<text x="416.4" y="264.9">A1</text>
<text x="366.1" y="270.6">200-90002</text>
</g>
<text font-size="3.2" fill="#191924" x="369.1" y="247.2">Power Solutions</text>
<g font-size="2.8">
<text x="26.2" y="6.3">8</text>
<text x="80.2" y="6.3">7</text>
<text x="134.2" y="6.3">6</text>
<text x="188.1" y="6.3">5</text>
<text x="242.1" y="6.3">4</text>
<text x="296.1" y="6.3">3</text>
<text x="350.1" y="6.3">2</text>
<text x="404" y="6.3">1</text>
<text x="4.5" y="35.6">D</text>
<text x="425.2" y="35.6">D</text>
<text x="4.4" y="105.5">C</text>
<text x="425.1" y="105.5">C</text>
<text x="4.8" y="175.3">B</text>
<text x="425.4" y="175.3">B</text>
<text x="4.5" y="245.2">A</text>
<text x="425.2" y="245.2">A</text>
<text x="278.3" y="249.6">BARE</text>
<text x="324.6" y="246.3">-</text>
<text x="334.1" y="246.3">1mm</text>
<text x="345" y="246.3">16mm</text>
<text x="389.2" y="264.3">SIZE</text>
<text x="396" y="264.3">B</text>
<text x="404.7" y="265">1:5</text>
<text x="26.2" y="274.5">8</text>
<text x="80.2" y="274.5">7</text>
<text x="134.2" y="274.5">6</text>
<text x="188.1" y="274.5">5</text>
<text x="242.1" y="274.5">4</text>
<text x="296.1" y="274.5">3</text>
<text x="350.1" y="274.5">2</text>
<text x="404" y="274.5">1</text>
<text x="413.8" y="270.6">1 OF 3</text>
</g>
<g font-size="2.8" fill="#191924">
<text x="98.1" y="251.5">BILL OF MATERIAL</text>
<text x="11.5" y="257.2">ITEM</text>
<text x="11.9" y="260">NO.</text>
<text x="37" y="258.6">PART NUMBER</text>
<text x="126.4" y="258.6">DESCRIPTION</text>
<text x="201.9" y="258.6">QTY.</text>
</g>
<g font-size="2.5">
<text x="323.8" y="240.9">LB</text>
<text x="343.4" y="240.9">9/8/2025</text>
</g>
<text font-size="2.4" x="356.9" y="263.8">THIRD ANGLE:</text>
<g font-size="2.1" fill="#191924">
<text x="368.8" y="11.2">REVISION</text>
<text x="324.3" y="15.4">REV.</text>
<text x="333.3" y="15.4">ZONE</text>
<text x="361.1" y="15.4">DESCRIPTION</text>
<text x="397" y="15.4">DATE</text>
<text x="409.5" y="15.4">DRAWNBY</text>
<text x="325.1" y="22.8">A1</text>
<text x="325.7" y="19.1">A</text>
<text x="334.6" y="22.8">C5</text>
<text x="357.4" y="22.8">ADDED DIMENSIONS</text>
<text x="360.4" y="19.1">INITAL RELEASE</text>
<text x="394.5" y="19.1">7/22/2025</text>
<text x="395.1" y="22.8">9/8/2025</text>
<text x="408.9" y="19.1">L. BADONG</text>
<text x="408.9" y="22.8">L. BADONG</text>
<text x="400.5" y="263.1">SCALE</text>
<text x="412.2" y="268.7">SHEET</text>
</g>
<g font-size="2.1">
<text x="315.3" y="238.3">6.17 lbs</text>
<text x="323.8" y="251">UNLESS OTHERWISE SPECIFIED:</text>
<text x="355.9" y="249.5">TITLE:</text>
<text x="323.8" y="253.4">DIMENSIONS ARE IN INCHES</text>
<text x="323.8" y="255.7">TOLERANCES:</text>
<text x="412.2" y="262.1">REV</text>
</g>
<g font-size="2">
<text x="277.6" y="238.3">MATERIAL</text>
<text x="277.5" y="246.3">FINISH</text>
<text x="278.2" y="258.5">PROPRIETARY AND CONFIDENTIAL</text>
<text x="323.7" y="268.1">INTERPRET DIM AND TOL. PER:</text>
<text x="323.7" y="270.6">ASME Y14.5</text>
</g>
<g font-size="1.8" fill="#191924">
<text x="398.7" y="239.8">2579-188 ST.</text>
<text x="398.7" y="242.1">SURREY, BC V3Z 2A1</text>
<text x="398.7" y="244.3">(604) 460 - 9310</text>
<text x="398.7" y="246.6">WWW.FOXFAB.COM</text>
<text x="355.5" y="268.4">ITEM NO.</text>
</g>
<g font-size="1.8">
<text x="323.8" y="257.8">X</text>
<text x="331" y="257.8">.25</text>
<text x="278.2" y="261.9">THE INFORMATION CONTAINED IN THIS DRAWING</text>
<text x="278.2" y="263.6">IS THE SOLE PROPERTY OF FOXFAB POWER</text>
<text x="323.8" y="259.8">X.X</text>
<text x="323.8" y="263.9">X.XXX</text>
<text x="323.8" y="261.9">X.XX</text>
<text x="331" y="259.8">.1</text>
<text x="331.1" y="261.9">.05</text>
<text x="331.2" y="263.9">.025</text>
<text x="278.2" y="265.4">SOLUTIONS ANY REPRODUCTION IN PART OR AS A</text>
<text x="278.2" y="267.2">WHOLE WITHOUT THE WRITTEN PERMISSION OF</text>
<text x="278.2" y="268.9">FOXFAB POWER SOLUTIONS IS PROHIBITED.</text>
<text x="323.8" y="265.9">ANGULAR</text>
<text x="333.8" y="265.9">1</text>
<text x="365.8" y="267.4">DWG. NO.</text>
</g>
<g font-size="1.4">
<text x="323.7" y="237.6">DRAWN BY</text>
<text x="341.8" y="237.6">SAVED ON</text>
</g>
<g font-size="1.4" fill="#191924">
<text x="323.8" y="243.4">BD</text>
<text x="334.1" y="243.4">TOP DIE</text>
<text x="345" y="243.4">BOTTOM DIE</text>
</g>
</svg>
